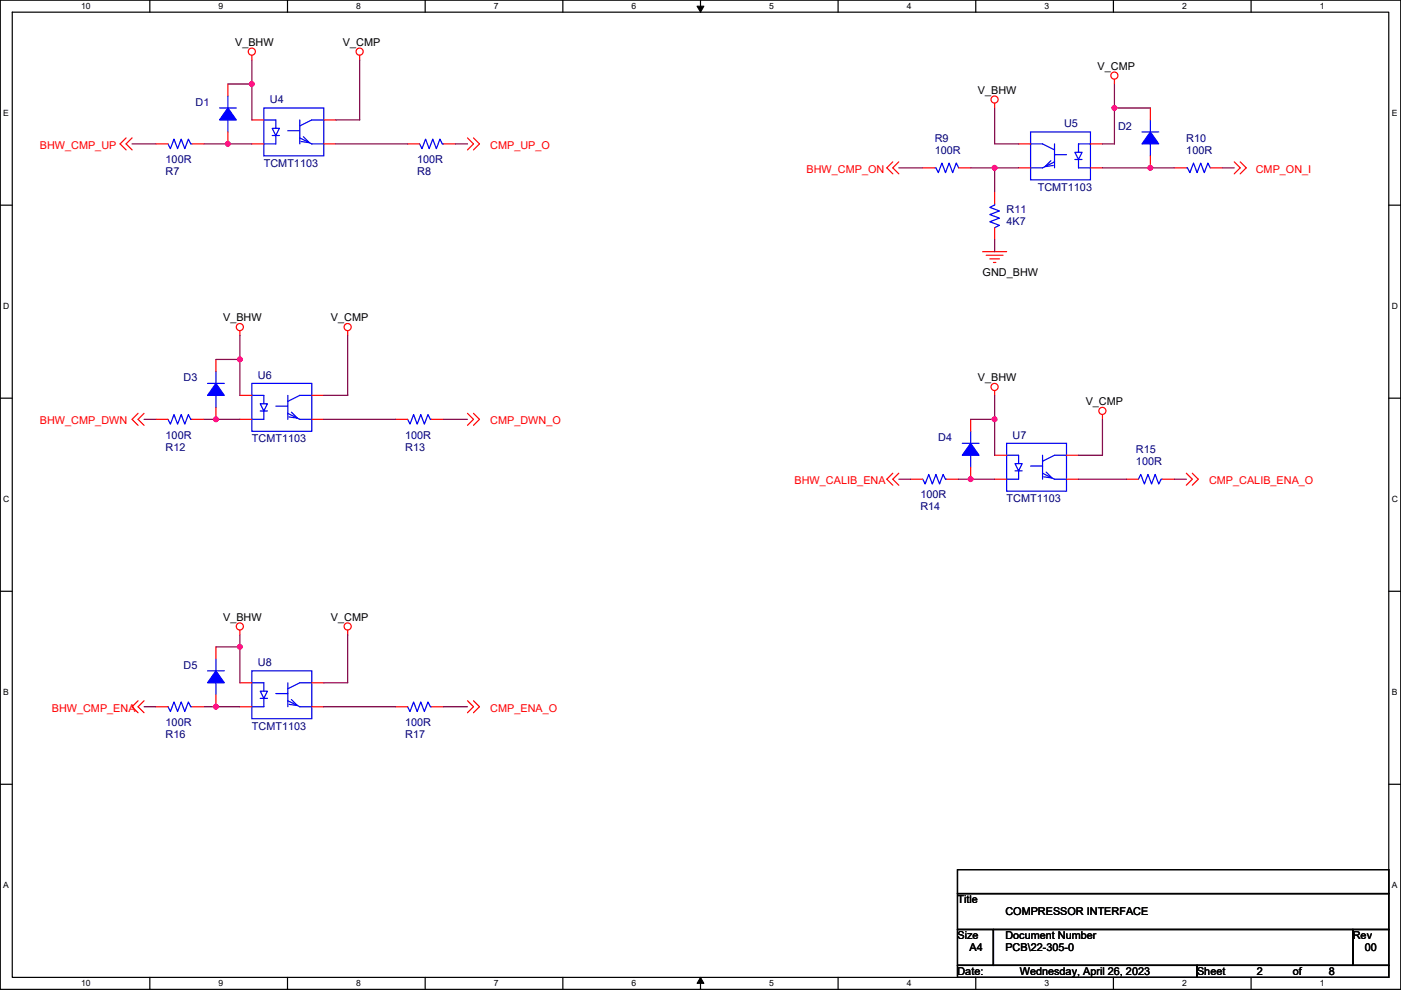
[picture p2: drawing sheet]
<svg xmlns="http://www.w3.org/2000/svg" width="297mm" height="210mm" viewBox="0 0 297 210" stroke-linecap="round" stroke-linejoin="round" font-family="sans-serif">
<path d="M.1 0h296.9v209.8h-296.9zM2.6 2.6h291.8v204.7h-291.8z" fill="none" stroke="#000" stroke-width=".25"/>
<g fill="#fff">
<path d="M17.2 .3h2v2h-2z"/>
<path d="M17.2 207.6h2v2h-2z"/>
</g>
<path d="M31.8 0v2.6M31.8 207.3v2.5" fill="none" stroke="#000" stroke-width=".25"/>
<g fill="#fff">
<path d="M46.4 .3h.9v2h-.9z"/>
<path d="M46.4 207.6h.9v2h-.9z"/>
</g>
<path d="M61 0v2.6M61 207.3v2.5" fill="none" stroke="#000" stroke-width=".25"/>
<g fill="#fff">
<path d="M75.5 .3h1v2h-1z"/>
<path d="M75.5 207.6h1v2h-1z"/>
</g>
<path d="M90.1 0v2.6M90.1 207.3v2.5" fill="none" stroke="#000" stroke-width=".25"/>
<g fill="#fff">
<path d="M104.7 .3h1v2h-1z"/>
<path d="M104.7 207.6h1v2h-1z"/>
</g>
<path d="M119.3 0v2.6M119.3 207.3v2.5" fill="none" stroke="#000" stroke-width=".25"/>
<g fill="#fff">
<path d="M133.9 .3h1v2h-1z"/>
<path d="M133.9 207.6h1v2h-1z"/>
</g>
<path d="M148.5 0v2.6M148.5 207.3v2.5" fill="none" stroke="#000" stroke-width=".25"/>
<path d="M147.8 1.3h1.4l-.7 1.3zM148.5 207.3l.7 1.3h-1.4z" fill="#000" stroke="#000" stroke-width=".21"/>
<g fill="#fff">
<path d="M163.1 .3h1v2h-1z"/>
<path d="M163.1 207.6h1v2h-1z"/>
</g>
<path d="M177.7 0v2.6M177.7 207.3v2.5" fill="none" stroke="#000" stroke-width=".25"/>
<g fill="#fff">
<path d="M192.3 .3h1v2h-1z"/>
<path d="M192.3 207.6h1v2h-1z"/>
</g>
<path d="M206.9 0v2.6M206.9 207.3v2.5" fill="none" stroke="#000" stroke-width=".25"/>
<g fill="#fff">
<path d="M221.5 .3h1v2h-1z"/>
<path d="M221.5 207.6h1v2h-1z"/>
</g>
<path d="M236.1 0v2.6M236.1 207.3v2.5" fill="none" stroke="#000" stroke-width=".25"/>
<g fill="#fff">
<path d="M250.7 .3h.9v2h-.9z"/>
<path d="M250.7 207.6h.9v2h-.9z"/>
</g>
<path d="M265.3 0v2.6M265.3 207.3v2.5" fill="none" stroke="#000" stroke-width=".25"/>
<g fill="#fff">
<path d="M279.8 .3h1v2h-1z"/>
<path d="M279.8 207.6h1v2h-1z"/>
<path d="M.7 23.1h1.2v2h-1.2z"/>
<path d="M295.1 23.1h1.2v2h-1.2z"/>
<path d="M.7 64h1.3v2h-1.3z"/>
<path d="M295.1 64h1.3v2h-1.3z"/>
</g>
<path d="M.1 43.5h2.5M294.4 43.5h2.6" fill="none" stroke="#000" stroke-width=".25"/>
<g fill="#fff">
<path d="M.7 104.9h1.3v2.1h-1.3z"/>
<path d="M295.1 104.9h1.3v2.1h-1.3z"/>
</g>
<path d="M.1 84.5h2.5M294.4 84.5h2.6" fill="none" stroke="#000" stroke-width=".25"/>
<g fill="#fff">
<path d="M.7 145.9h1.2v2h-1.2z"/>
<path d="M295.1 145.9h1.2v2h-1.2z"/>
</g>
<path d="M.1 125.4h2.5M294.4 125.4h2.6" fill="none" stroke="#000" stroke-width=".25"/>
<g fill="#fff">
<path d="M.7 186.8h1.2v2h-1.2z"/>
<path d="M295.1 186.8h1.2v2h-1.2z"/>
</g>
<path d="M.1 166.3h2.5M294.4 166.3h2.6M203 184.4h91.4v5.1h-91.4zM203 189.5h91.4v7.6h-91.4zM203 197.1h7.6v7.7h-7.6zM210.6 197.1h76.2v7.7h-76.2zM286.8 197.1h7.6v7.7h-7.6zM203 204.8h50.8v2.5h-50.8zM253.8 204.8h40.6v2.5h-40.6z" fill="none" stroke="#000" stroke-width=".25"/>
<g fill="none" stroke="#f00" stroke-width=".25">
<path d="M48.3 17.8v2.6M53.4 11.7v1M76.3 11.7v1M236.3 16.8v1M26.7 29.3l-1.2 1.2 1.2 1.3M28 29.3l-1.3 1.2 1.3 1.3M33.1 30.5h2.5M40.7 30.5h2.5M48.3 28v2.5M53.4 25.4h2.5M53.4 30.5h2.5M68.6 30.5h2.6"/>
<path d="M68.6 25.4h2.6M86.4 30.5h2.6M94 30.5h2.6M99.1 29.3l1.3 1.2-1.3 1.3M100.4 29.3l1.3 1.2-1.3 1.3M189.3 34.3l-1.3 1.3 1.3 1.3M190.6 34.3l-1.3 1.3 1.3 1.3M195.6 35.6h2.6M203.3 35.6h2.5M210.9 21.9v1M216 35.6h2.5M216 30.5h2.5"/>
<path d="M231.2 30.5h2.5M231.2 35.6h2.5M243.9 33.1v2.5M243.9 22.9v2.5M249 35.6h2.5M256.6 35.6h2.5M261.7 34.3l1.3 1.3-1.3 1.3M263 34.3l1.2 1.3-1.2 1.3M208.3 53.4h5.1M209.1 54.1h3.6M209.9 54.9h2M210.6 55.7h.5"/>
<path d="M210.9 48.3v2.5M210.9 40.7v2.5M45.8 76.2v2.6M50.9 70.1v1.1M73.7 70.1v1.1M29.3 87.7l-1.3 1.2 1.3 1.3M30.5 87.7l-1.2 1.2 1.2 1.3M33.1 88.9h2.5M40.7 88.9h2.5M45.8 86.4v2.5M50.9 83.9h2.5M50.9 88.9h2.5"/>
<path d="M66.1 88.9h2.5M66.1 83.9h2.5M83.9 88.9h2.5M91.5 88.9h2.5M99.1 87.7l1.3 1.2-1.3 1.3M100.4 87.7l1.3 1.2-1.3 1.3M205.8 99.1v2.5M205.8 88.9v2.6M210.9 82.8v1.1M210.9 96.6h2.5M226.1 96.6h2.6M233.7 87.9v1"/>
<path d="M189.3 100.4l-1.3 1.2 1.3 1.3M190.6 100.4l-1.3 1.2 1.3 1.3M193.1 101.6h2.5M200.7 101.6h2.6M210.9 101.6h2.5M226.1 101.6h2.6M238.8 101.6h2.6M246.4 101.6h2.6M251.5 100.4l1.3 1.2-1.3 1.3M252.8 100.4l1.3 1.2-1.3 1.3M45.8 137.2v2.5M50.9 133.6v1.1"/>
<path d="M73.7 133.6v1.1M29.3 148.6l-1.3 1.3 1.3 1.3M30.5 148.6l-1.2 1.3 1.2 1.3M33.1 149.9h2.5M40.7 149.9h2.5M45.8 147.4v2.5M50.9 144.8h2.5M50.9 149.9h2.5M66.1 149.9h2.5M66.1 144.8h2.5M83.9 149.9h2.5M91.5 149.9h2.5"/>
<path d="M99.1 148.6l1.3 1.3-1.3 1.3M100.4 148.6l1.3 1.3-1.3 1.3"/>
<circle cx="53.4" cy="11" r=".76"/>
<circle cx="76.2" cy="11" r=".76"/>
<circle cx="236.3" cy="16" r=".76"/>
<circle cx="210.9" cy="21.1" r=".76"/>
<circle cx="50.8" cy="69.4" r=".76"/>
<circle cx="73.7" cy="69.4" r=".76"/>
<circle cx="210.9" cy="82.1" r=".76"/>
<circle cx="233.7" cy="87.2" r=".76"/>
<circle cx="50.8" cy="132.9" r=".76"/>
<circle cx="73.7" cy="132.9" r=".76"/>
</g>
<g fill="none" stroke="#00f" stroke-width=".25">
<path d="M35.6 30.5l.5 1 .8-2 .8 2 .7-2 .8 2 .7-2 .5 1h.3M46.5 22.9h3.6M48.3 25.4v2.6M48.3 20.4v2.5M55.9 22.9h12.7v10.2h-12.7zM55.9 25.4h2.6v1.8M57.7 27.2h1.5l-.7 1.5zM57.7 28.7h1.5M58.5 28.7v1.8h-2.6M61 27.7h2.6M63.6 29.3l2.5 1.2h2.5M63.6 25.4v5.1"/>
<path d="M64.3 29l1.3 1.3-1.8-.3M68.6 25.4h-2.5l-2.5 1.3M89 30.5l.5 1 .7-2 .8 2 .8-2 .7 2 .8-2 .5 1h.2M198.2 35.6h.2l.5 1 .8-2 .8 2 .7-2 .8 2 .8-2 .5 1M218.5 28h12.7v10.1h-12.7zM218.5 30.5h2.5l2.6 1.3M222.8 34.1l-1.3 1.2 1.8-.2M223.6 32.8h2.5M223.6 34.3l-2.6 1.3h-2.5M223.6 30.5v5.1M227.9 33.8h1.5M227.9 32.3h1.5l-.7 1.5z"/>
<path d="M228.7 33.8v1.8h2.5M231.2 30.5h-2.5v1.8M242.1 28h3.6M243.9 30.5v2.6M243.9 25.4v2.6M251.5 35.6h.3l.5 1 .7-2 .8 2 .8-2 .7 2 .8-2 .5 1M210.9 43.2v.3l-1 .5 2 .7-2 .8 2 .8-2 .7 2 .8-1 .5M45.8 78.8v2.5M35.6 88.9l.5 1.1 .8-2.1 .8 2.1 .7-2.1 .8 2.1 .7-2.1 .5 1h.3M44 81.3h3.6M45.8 83.9v2.5M53.4 81.3h12.7v10.2h-12.7z"/>
<path d="M53.4 83.9h2.5v1.7M55.2 85.6h1.5l-.8 1.6zM55.2 87.2h1.5M55.9 87.2v1.7h-2.5M58.5 86.1h2.5M61 87.7l2.6 1.2h2.5M61 83.9v5M61.8 87.4l1.3 1.3-1.8-.3M66.1 83.9h-2.5l-2.6 1.2M86.4 88.9l.5 1.1 .8-2.1 .8 2.1 .7-2.1 .8 2.1 .7-2.1 .5 1h.3M204 94h3.6M205.8 96.6v2.5"/>
<path d="M205.8 91.5v2.5M213.4 94h12.7v10.2h-12.7zM213.4 96.6h2.6v1.7M215.2 98.3h1.5l-.7 1.6zM215.2 99.9h1.5M216 99.9v1.7h-2.6M218.5 98.8h2.5M221 96.6v5M226.1 96.6h-2.5l-2.6 1.2M195.6 101.6l.5 1.1 .8-2.1 .8 2.1 .7-2.1 .8 2.1 .8-2.1 .5 1h.2M221 100.4l2.6 1.2h2.5M221.8 100.1l1.3 1.3-1.8-.3"/>
<path d="M241.4 101.6l.5-1 .7 2.1 .8-2.1 .8 2.1 .7-2.1 .8 2.1 .5-1.1h.2M45.8 139.7v2.6M35.6 149.9l.5 1 .8-2 .8 2 .7-2 .8 2 .7-2 .5 1h.3M44 142.3h3.6M45.8 144.8v2.6M53.4 142.3h12.7v10.1h-12.7zM53.4 144.8h2.5v1.8M55.2 146.6h1.5l-.8 1.5zM55.2 148.1h1.5M55.9 148.1v1.8h-2.5M58.5 147.1h2.5M61 148.6l2.6 1.3h2.5"/>
<path d="M61 144.8v5.1M61.8 148.4l1.3 1.2-1.8-.2M66.1 144.8h-2.5l-2.6 1.3M86.4 149.9l.5 1 .8-2 .8 2 .7-2 .8 2 .7-2 .5 1h.3"/>
</g>
<g fill="#00f" stroke="#00f" stroke-width=".25">
<path d="M45.8 142.3l1.8 2.5h-3.6z" fill-rule="evenodd"/>
<path d="M205.8 94l1.8 2.6h-3.6z" fill-rule="evenodd"/>
<path d="M243.9 28l1.8 2.5h-3.6z" fill-rule="evenodd"/>
<path d="M45.8 81.3l1.8 2.6h-3.6z" fill-rule="evenodd"/>
<path d="M48.3 22.9l1.8 2.5h-3.6z" fill-rule="evenodd"/>
</g>
<g fill="none" stroke="#800040" stroke-width=".25">
<path d="M48.3 17.8h5.1M53.4 12.7v5.1M53.4 17.8v7.6M76.3 12.7v12.7h-5.1M236.3 17.8v5.1M28 30.5h5.1M43.2 30.5h10.2M71.2 30.5h15.2M96.6 30.5h2.5M190.6 35.6h5M205.8 35.6h5.1M210.9 22.9v7.6h5.1"/>
<path d="M210.9 35.6v5.1M210.9 35.6h5.1M233.7 35.6h15.3M236.3 22.9h7.6M236.3 22.9v7.6h-2.6M259.1 35.6h2.6M210.9 50.8v2.6M45.8 76.2h5.1M50.9 71.2v5M50.9 76.2v7.7M73.7 71.2v12.7h-5.1M30.5 88.9h2.6"/>
<path d="M43.2 88.9h7.7M68.6 88.9h15.3M94 88.9h5.1M205.8 88.9h5.1M210.9 83.9v5M210.9 88.9v7.7M233.7 88.9v7.7h-5M190.6 101.6h2.5M203.3 101.6h7.6M228.7 101.6h10.1M249 101.6h2.5M45.8 137.2h5.1"/>
<path d="M50.9 134.7v2.5M50.9 137.2v7.6M73.7 134.7v10.1h-5.1M30.5 149.9h2.6M43.2 149.9h7.7M68.6 149.9h15.3M94 149.9h5.1"/>
</g>
<g fill="#f0f" stroke="#f0f" stroke-width=".25">
<circle cx="210.9" cy="35.6" r=".5"/>
<circle cx="243.9" cy="35.6" r=".5"/>
<circle cx="48.3" cy="30.5" r=".5"/>
<circle cx="53.4" cy="17.8" r=".5"/>
<circle cx="50.8" cy="76.2" r=".5"/>
<circle cx="45.8" cy="88.9" r=".5"/>
<circle cx="50.8" cy="137.2" r=".5"/>
<circle cx="45.8" cy="149.9" r=".5"/>
<circle cx="210.9" cy="88.9" r=".5"/>
<circle cx="205.8" cy="101.6" r=".5"/>
<circle cx="236.3" cy="22.9" r=".5"/>
</g>
<g font-size="2.3">
<text x="49.8" y="9.7">V_BHW</text>
<text x="72.7" y="9.7">V_CMP</text>
<text x="232.7" y="14.8">V_CMP</text>
<text x="207.3" y="19.9">V_BHW</text>
<text x="208.3" y="58.5">GND_BHW</text>
<text x="47.3" y="68.1">V_BHW</text>
<text x="70.2" y="68.1">V_CMP</text>
<text x="207.3" y="80.8">V_BHW</text>
<text x="230.2" y="85.9">V_CMP</text>
<text x="47.3" y="131.6">V_BHW</text>
<text x="70.2" y="131.6">V_CMP</text>
<text x="203" y="191.6">Title</text>
<text x="213.2" y="194.1">COMPRESSOR INTERFACE</text>
<text x="203" y="199.2">Size</text>
<text x="205.5" y="201.7">A4</text>
<text x="213.2" y="199.2">Document Number</text>
<text x="213.2" y="201.7">PCB\22-305-0</text>
<text x="286.8" y="199.2">Rev</text>
<text x="289.4" y="201.7">00</text>
<text x="203" y="206.8">Date:</text>
<text x="216.2" y="206.8">Wednesday, April 26, 2023</text>
<text x="253.8" y="206.8">Sheet</text>
<text x="266.5" y="206.8">2</text>
<text x="274.1" y="206.8">of</text>
<text x="281.7" y="206.8">8</text>
</g>
<g font-size="2.3" fill="#000080">
<text x="41.5" y="22.4">D1</text>
<text x="57.2" y="21.9">U4</text>
<text x="225.6" y="27">U5</text>
<text x="237" y="27.5">D2</text>
<text x="35.1" y="34.6">100R</text>
<text x="55.9" y="35.4">TCMT1103</text>
<text x="88.5" y="34.6">100R</text>
<text x="198.2" y="30">R9</text>
<text x="198.2" y="32.6">100R</text>
<text x="251.5" y="30">R10</text>
<text x="251.5" y="32.6">100R</text>
<text x="35.1" y="37.1">R7</text>
<text x="88.5" y="37.1">R8</text>
<text x="220" y="40.4">TCMT1103</text>
<text x="213.4" y="45.3">R11</text>
<text x="213.4" y="47.8">4K7</text>
<text x="38.9" y="80.8">D3</text>
<text x="54.7" y="80.3">U6</text>
<text x="35.1" y="95.6">R12</text>
<text x="35.1" y="93">100R</text>
<text x="53.4" y="93.8">TCMT1103</text>
<text x="85.9" y="95.6">R13</text>
<text x="85.9" y="93">100R</text>
<text x="198.9" y="93.5">D4</text>
<text x="214.7" y="93">U7</text>
<text x="240.9" y="96.1">R15</text>
<text x="240.9" y="98.6">100R</text>
<text x="195.1" y="105.7">100R</text>
<text x="213.4" y="106.5">TCMT1103</text>
<text x="195.1" y="108.3">R14</text>
<text x="38.9" y="141.8">D5</text>
<text x="54.7" y="141.3">U8</text>
<text x="35.1" y="154">100R</text>
<text x="53.4" y="154.7">TCMT1103</text>
<text x="85.9" y="154">100R</text>
<text x="35.1" y="156.5">R16</text>
<text x="85.9" y="156.5">R17</text>
</g>
<g font-size="2.3" fill="#f00">
<text x="8.4" y="31.6">BHW_CMP_UP</text>
<text x="103.9" y="31.6">CMP_UP_O</text>
<text x="171" y="36.6">BHW_CMP_ON</text>
<text x="266.3" y="36.6">CMP_ON_I</text>
<text x="8.4" y="90">BHW_CMP_DWN</text>
<text x="103.9" y="90">CMP_DWN_O</text>
<text x="168.5" y="102.7">BHW_CALIB_ENA</text>
<text x="256.3" y="102.7">CMP_CALIB_ENA_O</text>
<text x="11" y="150.9">BHW_CMP_ENA</text>
<text x="103.9" y="150.9">CMP_ENA_O</text>
</g>
<g font-size="1.8">
<text x="17.2" y="1.9">10</text>
<text x="46.4" y="1.9">9</text>
<text x="75.5" y="1.9">8</text>
<text x="104.7" y="1.9">7</text>
<text x="133.9" y="1.9">6</text>
<text x="163.1" y="1.9">5</text>
<text x="192.3" y="1.9">4</text>
<text x="221.5" y="1.9">3</text>
<text x="250.7" y="1.9">2</text>
<text x="279.8" y="1.9">1</text>
<text x=".7" y="24.7">E</text>
<text x="295.1" y="24.7">E</text>
<text x=".7" y="65.6">D</text>
<text x="295.1" y="65.6">D</text>
<text x=".7" y="106.6">C</text>
<text x="295.1" y="106.6">C</text>
<text x=".7" y="147.5">B</text>
<text x="295.1" y="147.5">B</text>
<text x=".7" y="188.4">A</text>
<text x="295.1" y="188.4">A</text>
<text x="17.2" y="209.2">10</text>
<text x="46.4" y="209.2">9</text>
<text x="75.5" y="209.2">8</text>
<text x="104.7" y="209.2">7</text>
<text x="133.9" y="209.2">6</text>
<text x="163.1" y="209.2">5</text>
<text x="192.3" y="209.2">4</text>
<text x="221.5" y="209.2">3</text>
<text x="250.7" y="209.2">2</text>
<text x="279.8" y="209.2">1</text>
</g>
</svg>
